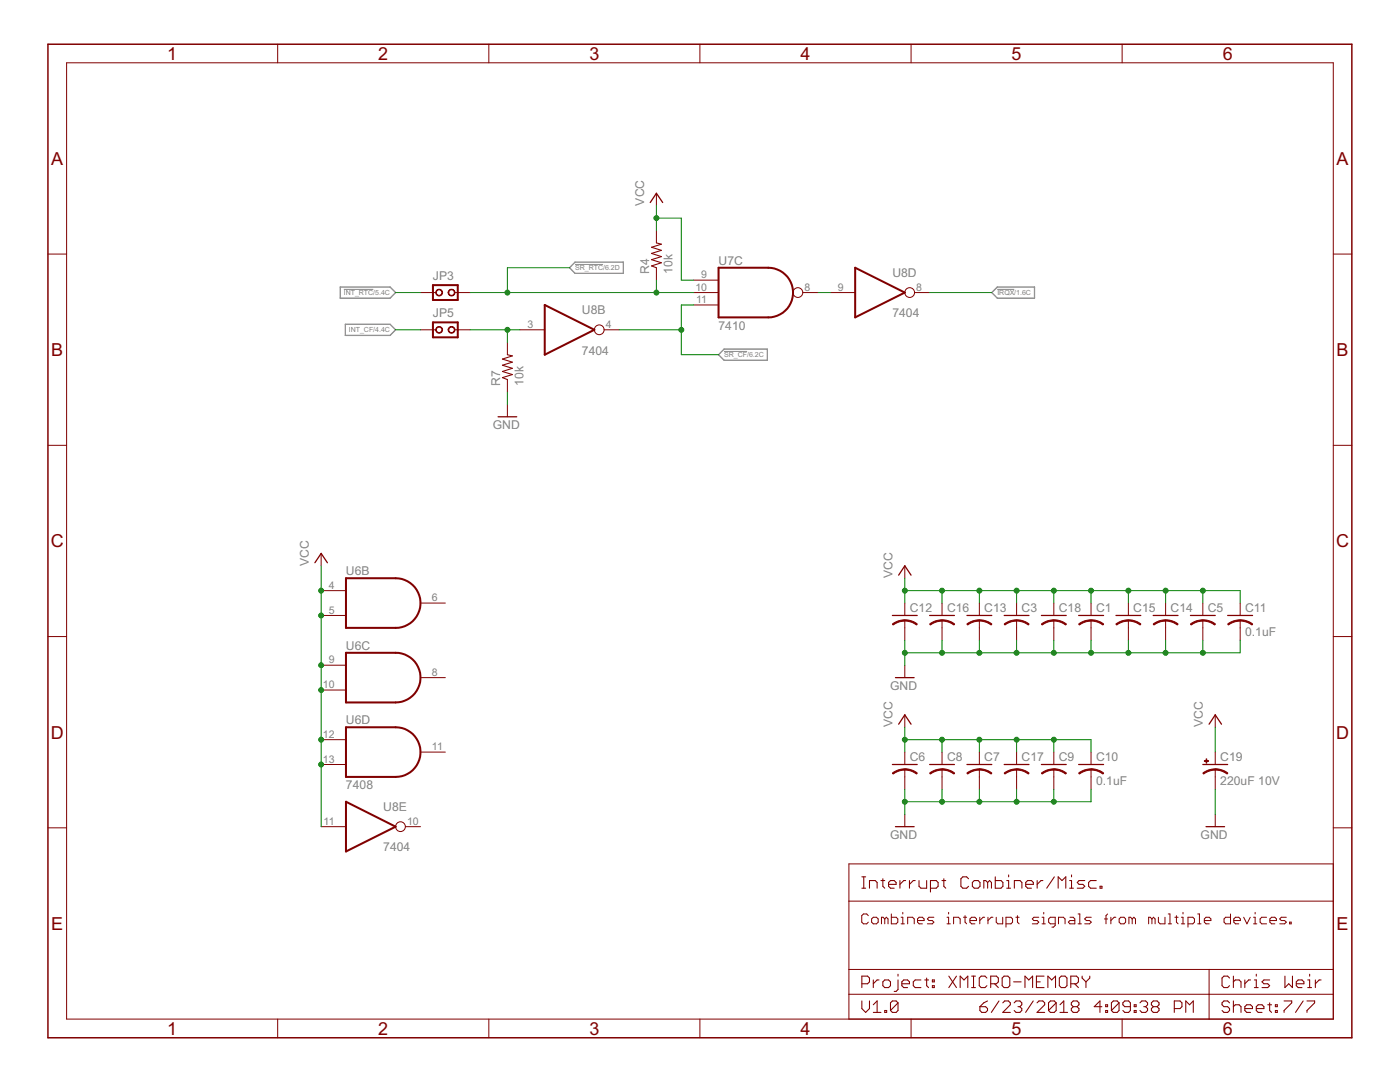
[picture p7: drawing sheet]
<svg xmlns="http://www.w3.org/2000/svg" width="279mm" height="216mm" viewBox="0 0 279 216" stroke-linecap="round" stroke-linejoin="round" font-family="sans-serif">
<path d="M67.9 57.3h10l1.1 1.1-1.1 1.1h-10zM114.8 52.3h9.6v2.2h-9.6l-1.1-1.1zM197.9 58.4l1.1-1.1h7.5v2.2h-7.5zM68.9 64.7h9l1.1 1.1-1.1 1.1h-9zM144.5 69.7h8.6v2.2h-8.6l-1.1-1.1z" fill="none" stroke="#808080" stroke-width=".25"/>
<path d="M68.6 57.7h5.9M114.8 52.8h5.6M199 57.7h3.4M144.5 70.1h4.6" fill="none" stroke="#808080" stroke-width=".2"/>
<path d="M9.6 8.8h260.2v198.3h-260.2z" fill="none" stroke="#800000" stroke-width=".3"/>
<g fill="none" stroke="#800000" stroke-width=".2">
<path d="M13.3 12.5h252.8v190.8h-252.8zM55.4 8.8v3.7M97.6 8.8v3.7M139.7 8.8v3.7M181.8 8.8v3.7M223.9 8.8v3.7M131 38.6v2.4M9.6 50.7h3.7M83.9 58.4h3.1M90.7 58.4h3.1M131 46v2.5M131 53.4v2.5"/>
<path d="M138.5 55.9h4.9M138.5 58.4h4.9M160.2 58.4h3M165.7 58.4h5M182.5 58.4h3M266.1 50.7h3.7M83.9 65.8h3.1M90.7 65.8h3.1M101.3 68.3v2.5M101.3 75.7v2.5M103.7 65.8h5M120.5 65.8h3.1"/>
<path d="M138.5 60.9h4.9M9.6 88.9h3.7M101.3 80.7v2.5M266.1 88.9h3.7M64.1 110.4v2.5M64.1 117.9h4.9M180.6 112.9v2.5M9.6 127h3.7M64.1 132.7h4.9M64.1 137.7h4.9M64.1 122.8h4.9M83.9 135.2h5"/>
<path d="M83.9 120.3h5M180.6 120.3v2.5M180.6 123.8v4M180.6 132.7v2.5M188 120.3v2.5M188 123.8v4M195.5 120.3v2.5M195.5 123.8v4M202.9 120.3v2.5M202.9 123.8v4M210.3 120.3v2.5M210.3 123.8v4"/>
<path d="M217.7 120.3v2.5M217.7 123.8v4M225.2 120.3v2.5M225.2 123.8v4M232.6 120.3v2.5M232.6 123.8v4M240.1 120.3v2.5M240.1 123.8v4M247.5 120.3v2.5M247.5 123.8v4M266.1 127h3.7M64.1 147.6h4.9"/>
<path d="M64.1 152.5h4.9M83.9 150.1h5M180.6 142.6v2.5M180.6 150.1v2.4M180.6 153.5v4M188 150.1v2.4M188 153.5v4M195.5 150.1v2.4M195.5 153.5v4M202.9 150.1v2.4M202.9 153.5v4M210.3 150.1v2.4"/>
<path d="M210.3 153.5v4M217.7 150.1v2.4M217.7 153.5v4M242.5 142.6v2.5M242.5 150.1v2.4M242.5 153.5v4M9.6 165.2h3.7M64.1 165h4.9M80.9 165h3M169.4 179.8h96.7M180.6 162.5v2.5M242.5 162.5v2.5"/>
<path d="M266.1 165.2h3.7M266.1 172.4h-96.7v30.9M169.4 193.4h96.7M169.4 198.4h96.7M173.3 182.7l-.3-.3h-.7l-.3 .3v1.3l.3 .3h.7l.3-.3M173.9 183.4l.4-.4h.6l.4 .4v.6l-.4 .3h-.6l-.4-.3zM176.6 183.4l-.4-.4h-.3v1.3M176.6 183.4v.9M176.6 183.4l.3-.4 .3 .4v.9M177.9 182.4v1.9h1l.3-.3v-.6l-.3-.4h-1M179.8 184.3h.7M179.8 183h.4v1.3"/>
<path d="M180.2 182.1v.3M181.1 184.3v-1.3h1l.4 .4v.9M183.1 183.7h1.3v-.3l-.3-.4h-.7l-.3 .4v.6l.3 .3h.7M186.4 183h-1l-.3 .4 .3 .3h.7l.3 .3-.3 .3h-1M189 184.3h.7M189 183h.3v1.3M189.3 182.1v.3M190.3 184.3v-1.3h1l.3 .4v.9M192.3 183h.6M192.6 182.7v1.3l.3 .3M193.6 183.7h1.3v-.3l-.3-.4h-.7l-.3 .4v.6l.3 .3h.7M195.5 183v1.3"/>
<path d="M196.5 183h-.3l-.7 .7M197.2 183v1.3M198.2 183h-.4l-.6 .7M198.8 183v1l.3 .3h1v-1.3M200.8 184.3h1l.3-.3v-.6l-.3-.4h-1v2M202.7 183h.7M203.1 182.7v1.3l.3 .3M207.3 183h-1l-.3 .4 .3 .3h.7l.3 .3-.3 .3h-1M208 184.3h.6M208 183h.3v1.3M208.3 182.1v.3M210.6 184.3h-1l-.3-.3v-.6l.3-.4h1v1.7l-.4 .3h-.3"/>
<path d="M211.2 184.3v-1.3h1l.4 .4v.9M213.5 183h.7l.3 .4v.9h-1l-.3-.3 .3-.3h1M215.2 182.4h.3v1.9M215.2 184.3h.6M217.8 183h-1l-.3 .4 .3 .3h.6l.4 .3-.4 .3h-.9M220.4 183.4h.6M221 182.4l-.3 .3v1.6M221.7 183v1.3M222.7 183h-.3l-.7 .7M223.7 183h.6l.3 .4v.6l-.3 .3h-.6l-.3-.3v-.6zM226 183.4l-.4-.4h-.3v1.3M226 183.4v.9"/>
<path d="M226 183.4l.3-.4 .3 .4v.9M229.9 183.4l-.3-.4h-.4v1.3M229.9 183.4v.9M229.9 183.4l.3-.4 .3 .4v.9M231.2 183v1l.3 .3h1v-1.3M233.2 182.4h.3v1.9M233.2 184.3h.6M234.5 183h.6M234.8 182.7v1.3l.3 .3M235.8 184.3h.6M235.8 183h.3v1.3M236.1 182.1v.3"/>
<path d="M237.1 184.3h1l.3-.3v-.6l-.3-.4h-1v2M239 182.4h.4v1.9M239 184.3h.7M240.3 183.7h1.4v-.3l-.4-.4h-.6l-.4 .4v.6l.4 .3h.6M241.3 193.4v9.9M245.6 182.4v1.9h-1l-.3-.3v-.6l.3-.4h1M246.2 183.7h1.3v-.3l-.3-.4h-.6l-.4 .4v.6l.4 .3h.6M248.2 183l.7 1.3 .6-1.3M250.2 184.3h.6M250.2 183h.3v1.3M250.5 182.1v.3M252.8 183h-1l-.3 .4v.6l.3 .3h1"/>
<path d="M253.4 183.7h1.3v-.3l-.3-.4h-.6l-.4 .4v.6l.4 .3h.6M256.7 183h-1l-.3 .4 .3 .3h.7l.3 .3-.3 .3h-1M257.4 184h.3v.3h-.3zM55.4 203.3v3.8M97.6 203.3v3.8M139.7 203.3v3.8M181.8 203.3v3.8M223.9 203.3v3.8"/>
<circle cx="159.2" cy="58.4" r=".97"/>
<circle cx="181.5" cy="58.4" r=".97"/>
<circle cx="119.6" cy="65.8" r=".97"/>
<circle cx="79.9" cy="165" r=".97"/>
</g>
<g fill="none" stroke="#800000" stroke-width=".21">
<path d="M131 48.5l1 .2-2 .6 2 .7-2 .6 2 .6-2 .6 2 .6-2 .7 1 .3M101.3 70.8l1 .2-2 .6 2 .7-2 .6 2 .6-2 .6 2 .6-2 .7 1 .3M172 177.2h.8M172 175h.8M172.4 175v2.2M173.5 177.2v-1.5h1.2l.3 .4v1.1M175.8 175.7h.8M176.2 175.3v1.5l.4 .4M177.3 176.5h1.5v-.4l-.3-.4h-.8l-.4 .4v.7l.4 .4h.8M179.6 175.7v1.5M180.7 175.7h-.3l-.8 .8M181.5 175.7v1.5"/>
<path d="M182.6 175.7h-.3l-.8 .8M183.4 175.7v1.1l.4 .4h1.1v-1.5M185.7 177.2h1.1l.4-.4v-.7l-.4-.4h-1.1v2.3M188 175.7h.7M188.4 175.3v1.5l.3 .4M193.3 175.3l-.4-.3h-.7l-.4 .3v1.5l.4 .4h.7l.4-.4M194.1 176.1l.3-.4h.8l.4 .4v.7l-.4 .4h-.8l-.3-.4zM197.1 176.1l-.4-.4h-.4v1.5M197.1 176.1v1.1M197.1 176.1l.4-.4 .4 .4v1.1M198.6 175v2.2h1.2l.4-.4v-.7l-.4-.4h-1.2M200.9 177.2h.8"/>
<path d="M200.9 175.7h.4v1.5M201.3 174.6v.4M202.4 177.2v-1.5h1.2l.3 .4v1.1M204.7 176.5h1.5v-.4l-.4-.4h-.7l-.4 .4v.7l.4 .4h.7M207 175.7v1.5M208.1 175.7h-.3l-.8 .8M210.4 175l-1.5 2.2M211.2 177.2v-2.2l.7 .7 .8-.7v2.2M213.5 177.2h.7M213.5 175.7h.3v1.5M213.8 174.6v.4M216.5 175.7h-1.2l-.3 .4 .3 .4h.8l.4 .3-.4 .4h-1.1"/>
<path d="M218.8 175.7h-1.2l-.3 .4v.7l.3 .4h1.2M219.5 176.8h.4v.4h-.4zM172 196.3h1.1l.4-.4v-.7l-.4-.4h-1.1v2.3M172 199.7v1.6l.8 .7 .7-.7v-1.6M174.3 195.5v1.6M175.4 195.5h-.4l-.7 .8M176.6 195.5h.7l.4 .4v.8l-.4 .4h-.7l-.4-.4v-.8zM179.2 195.5v1.9l-.4 .4h-.3M179.2 194.4v.4M180 196.3h1.5v-.4l-.4-.4h-.7l-.4 .4v.8l.4 .4h.7M183.8 195.5h-1.2l-.3 .4v.8l.3 .4h1.2M184.6 195.5h.7"/>
<path d="M184.9 195.2v1.5l.4 .4M186.1 195.5h.4v.4h-.4zM186.1 196.7h.4v.4h-.4zM189.4 194.8l1.5 2.3M190.9 194.8l-1.5 2.3M191.6 197.1v-2.3l.8 .7 .7-.7v2.3M193.9 194.8h.8M193.9 197.1h.8M194.3 194.8v2.3M197 195.2l-.4-.4h-.8l-.4 .4v1.5l.4 .4h.8l.4-.4M197.1 199.7l-.8 .4-.7 .8M197.7 196.3h1.2l.3-.4v-.7l-.3-.4h-1.2v2.3"/>
<path d="M198.5 196.3l.7 .8M199.4 199.7l-1.6 2.3M200.4 194.8h.7l.4 .4v1.5l-.4 .4h-.7l-.4-.4v-1.5zM202.3 195.9h1.5M204.6 197.1v-2.3l.7 .7 .8-.7v2.3M206.2 199.7l-1.5 2.3M206.8 195.9h.8M208.4 194.8h-1.6v2.3h1.6M209.1 197.1v-2.3l.8 .7 .8-.7v2.3M211.8 194.8h.8l.3 .4v1.5l-.3 .4h-.8l-.4-.4v-1.5zM213.7 196.3h1.1l.4-.4v-.7l-.4-.4h-1.1v2.3M214.5 196.3l.7 .8"/>
<path d="M216 194.8v.4l.7 .7M216.7 195.9v1.2M217.5 194.8v.4l-.8 .7M245.4 195.2l-.4-.4h-.7l-.4 .4v1.5l.4 .4h.7l.4-.4M246.1 195.9l.4-.4h.8l.4 .4v1.2M246.1 194.8v2.3M246.1 199.7v2.3M248.4 195.5v1.6M249.6 195.5h-.4l-.8 .8M250.3 195.5h.4v1.6M250.3 197.1h.8M250.7 194.4v.4"/>
<path d="M253.4 195.5h-1.2l-.3 .4 .3 .4h.8l.4 .4-.4 .4h-1.1M256.3 199.7h1.5v.4l-1.5 1.5v.4M256.4 194.8v2.3l.8-.8 .7 .8v-2.3M258.7 196.3h1.5v-.4l-.4-.4h-.7l-.4 .4v.8l.4 .4h.7M260.1 199.7l-1.5 2.3M260.8 199.7h1.6v.4l-1.6 1.5v.4M261 195.5h.4v1.6M261 197.1h.7M261.4 194.4v.4M262.5 195.5v1.6M263.7 195.5h-.4l-.8 .8M174.3 200.5l.7-.8v2.3"/>
<path d="M174.3 202h1.5M176.6 201.6h.4v.4h-.4zM179.2 200.1l-.4-.4h-.7l-.4 .4v1.5M179.2 200.1v1.5l-.4 .4h-.7l-.4-.4M179.2 200.1l-1.5 1.5M195.6 200.9h1.1l.4 .4v.3l-.4 .4h-.8l-.3-.4zM200.1 200.1l.4-.4h.8l.3 .4v.4l-1.5 1.5h1.5M202.4 200.1l.4-.4h.7l.4 .4v.4l-.4 .4M203.2 200.9h.3M203.5 200.9l.4 .4v.3l-.4 .4h-.7l-.4-.4M207 200.1l.3-.4h.8l.4 .4v.4l-1.5 1.5h1.5M210.8 200.1v1.5l-.4 .4h-.8l-.3-.4"/>
<path d="M210.8 200.1l-.4-.4h-.8l-.3 .4v1.5M210.8 200.1l-1.5 1.5M211.5 202h1.6M211.5 200.5l.8-.8v2.3M214.2 200.9l-.4 .4v.3l.4 .4h.7l.4-.4v-.3l-.4-.4M214.2 200.9l-.4-.4v-.4l.4-.4h.7l.4 .4v.4l-.4 .4M214.2 200.9h.7M219.9 200.9h-1.5l1.1-1.2v2.3M220.7 201.6h.3v.4h-.3zM220.7 200.5h.3v.4h-.3zM223.3 200.1v1.5l-.4 .4h-.7l-.4-.4M223.3 200.1l-.4-.4h-.7l-.4 .4v1.5"/>
<path d="M223.3 200.1l-1.5 1.5M225.6 200.9h-1.1l-.4-.4v-.4l.4-.4h.7l.4 .4v1.5l-.4 .4h-.7l-.4-.4M226.4 201.6h.3v.4h-.3zM226.4 200.5h.3v.4h-.3zM227.5 200.1l.4-.4h.7l.4 .4v.4l-.4 .4M228.3 200.9h.3M228.6 200.9l.4 .4v.3l-.4 .4h-.7l-.4-.4M230.2 200.9l-.4 .4v.3l.4 .4h.7l.4-.4v-.3l-.4-.4M230.2 200.9l-.4-.4v-.4l.4-.4h.7l.4 .4v.4l-.4 .4M230.2 200.9h.7M234.4 201.3h1.1l.4-.4v-.8l-.4-.4h-1.1v2.3M236.6 202v-2.3l.8 .8 .7-.8v2.3"/>
<path d="M245.4 200.1l-.4-.4h-.7l-.4 .4v.4l.4 .4h.7l.4 .4v.3l-.4 .4h-.7l-.4-.4M246.1 200.9l.4-.4h.8l.4 .4v1.1M248.4 201.3h1.6v-.4l-.4-.4h-.8l-.4 .4v.7l.4 .4h.8M250.7 201.3h1.5v-.4l-.3-.4h-.8l-.4 .4v.7l.4 .4h.8M253 200.5h.8M253.4 200.1v1.5l.4 .4M254.5 201.6h.4v.4h-.4zM254.5 200.5h.4v.4h-.4z"/>
</g>
<g fill="none" stroke="#800000" stroke-width=".25">
<path d="M129.8 40.4l1.2-1.8 1.2 1.8M99.4 83.2h3.7M62.8 112.3l1.3-1.9 1.2 1.9M179.3 114.8l1.3-1.9 1.2 1.9M178.1 122.8h4.9M178.7 135.2h3.7M185.5 122.8h5M193 122.8h4.9M200.4 122.8h5M207.8 122.8h5M215.3 122.8h4.9M222.7 122.8h5"/>
<path d="M230.1 122.8h5M237.6 122.8h4.9M245 122.8h5M178.1 152.5h4.9M179.3 144.5l1.3-1.9 1.2 1.9M185.5 152.5h5M193 152.5h4.9M200.4 152.5h5M207.8 152.5h5M215.3 152.5h4.9M240.1 152.5h4.9M241.3 144.5l1.2-1.9 1.3 1.9"/>
<path d="M178.7 165h3.7M240.7 165h3.7"/>
</g>
<g fill="#800000" stroke="#800000" stroke-width=".2">
<path d="M180.6 123.7l1.3 .2 1.2 .6-.2 .2-.8-.5-1.5-.3z" fill-rule="evenodd"/>
<path d="M178.1 124.5l1.2-.6 1.3-.2v.2l-1 .2-1.4 .6z" fill-rule="evenodd"/>
<path d="M188 123.7l1.3 .2 1.2 .6-.1 .2-.9-.5-1.5-.3z" fill-rule="evenodd"/>
<path d="M185.5 124.5l1.2-.6 1.3-.2v.2l-1 .2-1.3 .6z" fill-rule="evenodd"/>
<path d="M195.5 123.7l1.3 .2 1.2 .6-.2 .2-.9-.5-1.4-.3z" fill-rule="evenodd"/>
<path d="M193 124.5l1.1-.6 1.4-.2v.2l-1 .2-1.4 .6z" fill-rule="evenodd"/>
<path d="M202.9 123.7l1.3 .2 1.2 .6-.2 .2-.8-.5-1.5-.3z" fill-rule="evenodd"/>
<path d="M200.4 124.5l1.2-.6 1.3-.2v.2l-1 .2-1.3 .6z" fill-rule="evenodd"/>
<path d="M210.3 123.7l1.3 .2 1.2 .6-.1 .2-.9-.5-1.5-.3z" fill-rule="evenodd"/>
<path d="M207.8 124.5l1.2-.6 1.3-.2v.2l-1 .2-1.3 .6z" fill-rule="evenodd"/>
<path d="M217.7 123.7l1.4 .2 1.2 .6-.2 .2-.9-.5-1.5-.3z" fill-rule="evenodd"/>
<path d="M215.3 124.5l1.1-.6 1.3-.2v.2l-.9 .2-1.4 .6z" fill-rule="evenodd"/>
<path d="M225.2 123.7l1.3 .2 1.2 .6-.2 .2-.8-.5-1.5-.3z" fill-rule="evenodd"/>
<path d="M222.7 124.5l1.2-.6 1.3-.2v.2l-1 .2-1.3 .6z" fill-rule="evenodd"/>
<path d="M232.6 123.7l1.4 .2 1.1 .6-.1 .2-.9-.5-1.5-.3z" fill-rule="evenodd"/>
<path d="M230.1 124.5l1.2-.6 1.3-.2v.2l-1 .2-1.3 .6z" fill-rule="evenodd"/>
<path d="M240.1 123.7l1.3 .2 1.2 .6-.2 .2-.9-.5-1.4-.3z" fill-rule="evenodd"/>
<path d="M237.6 124.5l1.1-.6 1.4-.2v.2l-1 .2-1.4 .6z" fill-rule="evenodd"/>
<path d="M247.5 123.7l1.3 .2 1.2 .6-.1 .2-.9-.5-1.5-.3z" fill-rule="evenodd"/>
<path d="M245 124.5l1.2-.6 1.3-.2v.2l-1 .2-1.3 .6z" fill-rule="evenodd"/>
<path d="M89.6 58a.68 .68 0 0 1 1.1 0 .68 .68 0 0 1-.4 1.1 .68 .68 0 0 1-.9-.7h.2a.55 .55 0 0 1 .7-.6 .55 .55 0 0 1 .2 .9 .55 .55 0 0 1-.9-.1l-.2-.2z" fill-rule="evenodd"/>
<path d="M87.1 58a.68 .68 0 0 1 1.1 0 .68 .68 0 0 1-.4 1.1 .68 .68 0 0 1-.8-.7h.1a.55 .55 0 0 1 .7-.6 .55 .55 0 0 1 .2 .9 .55 .55 0 0 1-.9-.1l-.1-.2z" fill-rule="evenodd"/>
<path d="M89.6 65.4a.68 .68 0 0 1 1.1 .1 .68 .68 0 0 1-.4 1 .68 .68 0 0 1-.9-.7h.2a.55 .55 0 0 1 .7-.5 .55 .55 0 0 1 .2 .9 .55 .55 0 0 1-.9-.2l-.2-.2z" fill-rule="evenodd"/>
<path d="M87.1 65.4a.68 .68 0 0 1 1.1 .1 .68 .68 0 0 1-.4 1 .68 .68 0 0 1-.8-.7h.1a.55 .55 0 0 1 .7-.5 .55 .55 0 0 1 .2 .9 .55 .55 0 0 1-.9-.2l-.1-.2z" fill-rule="evenodd"/>
<path d="M180.6 153.4l1.3 .2 1.2 .7-.2 .2-1.3-.7-1-.2z" fill-rule="evenodd"/>
<path d="M178.1 154.3l1.2-.7 1.3-.2v.3l-1 .1-1.4 .7z" fill-rule="evenodd"/>
<path d="M188 153.4l1.3 .2 1.2 .7-.1 .2-1.4-.7-1-.2z" fill-rule="evenodd"/>
<path d="M185.5 154.3l1.2-.7 1.3-.2v.3l-1 .1-1.3 .7z" fill-rule="evenodd"/>
<path d="M195.5 153.4l1.3 .2 1.2 .7-.2 .2-1.4-.7-.9-.2z" fill-rule="evenodd"/>
<path d="M193 154.3l1.1-.7 1.4-.2v.3l-1 .1-1.4 .7z" fill-rule="evenodd"/>
<path d="M202.9 153.4l1.3 .2 1.2 .7-.2 .2-1.3-.7-1-.2z" fill-rule="evenodd"/>
<path d="M200.4 154.3l1.2-.7 1.3-.2v.3l-1 .1-1.3 .7z" fill-rule="evenodd"/>
<path d="M210.3 153.4l1.3 .2 1.2 .7-.1 .2-1.4-.7-1-.2z" fill-rule="evenodd"/>
<path d="M207.8 154.3l1.2-.7 1.3-.2v.3l-1 .1-1.3 .7z" fill-rule="evenodd"/>
<path d="M217.7 153.4l1.4 .2 1.2 .7-.2 .2-1.3-.7-1.1-.2z" fill-rule="evenodd"/>
<path d="M215.3 154.3l1.1-.7 1.3-.2v.3l-.9 .1-1.4 .7z" fill-rule="evenodd"/>
<path d="M242.5 153.4l1.4 .2 1.1 .7-.1 .2-1.4-.7-1-.2z" fill-rule="evenodd"/>
<path d="M240.1 154.3l1.1-.7 1.3-.2v.3l-.9 .1-1.4 .7z" fill-rule="evenodd"/>
</g>
<path d="M86.4 56.9h5v3h-5zM143.4 53.4h9.9a5 5 0 0 1 5 5 5 5 0 0 1-5 4.9h-9.9zM170.7 53.4l9.9 5-9.9 4.9zM86.4 64.3h5v3h-5zM108.7 60.9l9.9 4.9-9.9 5zM69 115.4h10a5 5 0 0 1 4.9 4.9 5 5 0 0 1-4.9 5h-10zM69 130.3h10a5 5 0 0 1 4.9 4.9 5 5 0 0 1-4.9 5h-10zM69 145.1h10a5 5 0 0 1 4.9 5 5 5 0 0 1-4.9 4.9h-10zM69 160l10 5-10 4.9z" fill="none" stroke="#800000" stroke-width=".4"/>
<g fill="#800000" stroke="#800000" stroke-width=".2">
<path d="M240.3 151.8h.9v.1h-.9z"/>
<path d="M240.7 151.4h.1v.9h-.1z"/>
</g>
<g fill="none" stroke="#008000" stroke-width=".2">
<path d="M79 58.4h4.9M93.8 58.4h44.7M113.7 53.4h-12.4v5M131 41v5M131 55.9v2.5M131 43.5h5v12.4h2.5M163.2 58.4h2.5M185.5 58.4h12.4M79 65.8h4.9M93.8 65.8h9.9M101.3 65.8v2.5M101.3 78.2v2.5"/>
<path d="M123.6 65.8h12.4M138.5 60.9h-2.5v9.9h7.4M64.1 112.9v52.1M180.6 115.4v4.9M180.6 117.9h66.9v2.4M188 117.9v2.4M195.5 117.9v2.4M202.9 117.9v2.4M210.3 117.9v2.4M217.7 117.9v2.4M225.2 117.9v2.4M232.6 117.9v2.4"/>
<path d="M240.1 117.9v2.4M180.6 127.8v4.9M188 127.8v2.5M195.5 127.8v2.5M202.9 127.8v2.5M210.3 127.8v2.5M217.7 127.8v2.5M225.2 127.8v2.5M232.6 127.8v2.5M240.1 127.8v2.5M247.5 127.8v2.5h-66.9M180.6 145.1v5"/>
<path d="M180.6 157.5v5M180.6 147.6h37.1v2.5M188 147.6v2.5M188 157.5v2.5M195.5 147.6v2.5M195.5 157.5v2.5M202.9 147.6v2.5M202.9 157.5v2.5M210.3 147.6v2.5M210.3 157.5v2.5M217.7 157.5v2.5h-37.1M242.5 145.1v5"/>
<path d="M242.5 157.5v5"/>
</g>
<g fill="#008000" stroke="#008000" stroke-width=".2">
<circle cx="180.6" cy="117.9" r=".49"/>
<circle cx="188" cy="117.9" r=".49"/>
<circle cx="195.5" cy="117.9" r=".49"/>
<circle cx="202.9" cy="117.9" r=".49"/>
<circle cx="210.3" cy="117.9" r=".49"/>
<circle cx="217.7" cy="117.9" r=".49"/>
<circle cx="225.2" cy="117.9" r=".49"/>
<circle cx="232.6" cy="117.9" r=".49"/>
<circle cx="240.1" cy="117.9" r=".49"/>
<circle cx="131" cy="43.5" r=".49"/>
<circle cx="180.6" cy="147.6" r=".49"/>
<circle cx="188" cy="147.6" r=".49"/>
<circle cx="195.5" cy="147.6" r=".49"/>
<circle cx="202.9" cy="147.6" r=".49"/>
<circle cx="210.3" cy="147.6" r=".49"/>
<circle cx="64.1" cy="147.6" r=".49"/>
<circle cx="64.1" cy="137.7" r=".49"/>
<circle cx="64.1" cy="152.5" r=".49"/>
<circle cx="64.1" cy="132.7" r=".49"/>
<circle cx="64.1" cy="117.9" r=".49"/>
<circle cx="64.1" cy="122.8" r=".49"/>
<circle cx="180.6" cy="130.3" r=".49"/>
<circle cx="240.1" cy="130.3" r=".49"/>
<circle cx="232.6" cy="130.3" r=".49"/>
<circle cx="225.2" cy="130.3" r=".49"/>
<circle cx="217.7" cy="130.3" r=".49"/>
<circle cx="210.3" cy="130.3" r=".49"/>
<circle cx="202.9" cy="130.3" r=".49"/>
<circle cx="195.5" cy="130.3" r=".49"/>
<circle cx="188" cy="130.3" r=".49"/>
<circle cx="180.6" cy="160" r=".49"/>
<circle cx="210.3" cy="160" r=".49"/>
<circle cx="202.9" cy="160" r=".49"/>
<circle cx="195.5" cy="160" r=".49"/>
<circle cx="188" cy="160" r=".49"/>
<circle cx="101.3" cy="65.8" r=".49"/>
<circle cx="131" cy="58.4" r=".49"/>
<circle cx="101.3" cy="58.4" r=".49"/>
<circle cx="136" cy="65.8" r=".49"/>
</g>
<g font-size="4" fill="#800000">
<text x="33.4" y="11.9">1</text>
<text x="75.5" y="11.9">2</text>
<text x="117.6" y="11.9">3</text>
<text x="159.8" y="11.9">4</text>
<text x="201.9" y="11.9">5</text>
<text x="244" y="11.9">6</text>
<text x="10.2" y="32.9">A</text>
<text x="266.8" y="32.9">A</text>
<text x="10.2" y="71.1">B</text>
<text x="266.8" y="71.1">B</text>
<text x="10.1" y="109.2">C</text>
<text x="266.6" y="109.2">C</text>
<text x="10.1" y="147.4">D</text>
<text x="266.6" y="147.4">D</text>
<text x="10.2" y="185.5">E</text>
<text x="266.8" y="185.5">E</text>
<text x="33.4" y="206.5">1</text>
<text x="75.5" y="206.5">2</text>
<text x="117.6" y="206.5">3</text>
<text x="159.8" y="206.5">4</text>
<text x="201.9" y="206.5">5</text>
<text x="244" y="206.5">6</text>
</g>
<g font-size="2.7" fill="#808080">
<text x="128.5" y="41" transform="rotate(-90 128.5 41)">VCC</text>
<text x="143.4" y="52.8">U7C</text>
<text x="86.4" y="55.9">JP3</text>
<text x="129.5" y="54.7" transform="rotate(-90 129.5 54.7)">R4</text>
<text x="134.2" y="54.7" transform="rotate(-90 134.2 54.7)">10k</text>
<text x="178.1" y="55.3">U8D</text>
<text x="86.4" y="63.3">JP5</text>
<text x="116.1" y="62.7">U8B</text>
<text x="143.4" y="65.8">7410</text>
<text x="178.1" y="63.3">7404</text>
<text x="116.1" y="70.8">7404</text>
<text x="99.8" y="77" transform="rotate(-90 99.8 77)">R7</text>
<text x="104.5" y="77" transform="rotate(-90 104.5 77)">10k</text>
<text x="98.3" y="85.6">GND</text>
<text x="61.6" y="112.9" transform="rotate(-90 61.6 112.9)">VCC</text>
<text x="69" y="114.8">U6B</text>
<text x="178.1" y="115.4" transform="rotate(-90 178.1 115.4)">VCC</text>
<text x="181.6" y="122.2">C12</text>
<text x="189" y="122.2">C16</text>
<text x="196.4" y="122.2">C13</text>
<text x="203.9" y="122.2">C3</text>
<text x="211.3" y="122.2">C18</text>
<text x="218.7" y="122.2">C1</text>
<text x="226.2" y="122.2">C15</text>
<text x="233.6" y="122.2">C14</text>
<text x="241" y="122.2">C5</text>
<text x="248.5" y="122.2">C11</text>
<text x="69" y="129.6">U6C</text>
<text x="248.5" y="126.9">0.1uF</text>
<text x="177.7" y="137.7">GND</text>
<text x="69" y="144.5">U6D</text>
<text x="178.1" y="145.1" transform="rotate(-90 178.1 145.1)">VCC</text>
<text x="240.1" y="145.1" transform="rotate(-90 240.1 145.1)">VCC</text>
<text x="181.6" y="151.9">C6</text>
<text x="189" y="151.9">C8</text>
<text x="196.4" y="151.9">C7</text>
<text x="203.9" y="151.9">C17</text>
<text x="211.3" y="151.9">C9</text>
<text x="218.7" y="151.9">C10</text>
<text x="243.5" y="151.9">C19</text>
<text x="69" y="157.5">7408</text>
<text x="76.5" y="161.8">U8E</text>
<text x="218.7" y="156.6">0.1uF</text>
<text x="243.5" y="156.6">220uF 10V</text>
<text x="177.7" y="167.4">GND</text>
<text x="239.6" y="167.4">GND</text>
<text x="76.5" y="169.9">7404</text>
</g>
<g font-size="2.3" fill="#808080">
<text x="138.8" y="58">10</text>
<text x="140" y="55.6">9</text>
<text x="160.6" y="58">8</text>
<text x="167.2" y="58">9</text>
<text x="182.9" y="58">8</text>
<text x="105.3" y="65.5">3</text>
<text x="120.9" y="65.5">4</text>
<text x="138.9" y="60.5">11</text>
<text x="65.6" y="117.5">4</text>
<text x="86.2" y="120">6</text>
<text x="65.6" y="122.5">5</text>
<text x="64.4" y="137.3">10</text>
<text x="65.6" y="132.4">9</text>
<text x="86.2" y="134.9">8</text>
<text x="64.4" y="147.3">12</text>
<text x="86.2" y="149.7">11</text>
<text x="64.4" y="152.2">13</text>
<text x="64.6" y="164.6">11</text>
<text x="81.2" y="164.6">10</text>
</g>
<g font-size="1.6" fill="#808080">
<text x="114.8" y="53.9">SR_RTC/6.2D</text>
<text x="68.6" y="58.9">INT_RTC/5.4C</text>
<text x="199" y="58.9">IRQX/1.6C</text>
<text x="69.6" y="66.3">INT_CF/4.4C</text>
<text x="144.5" y="71.3">SR_CF/6.2C</text>
</g>
</svg>
